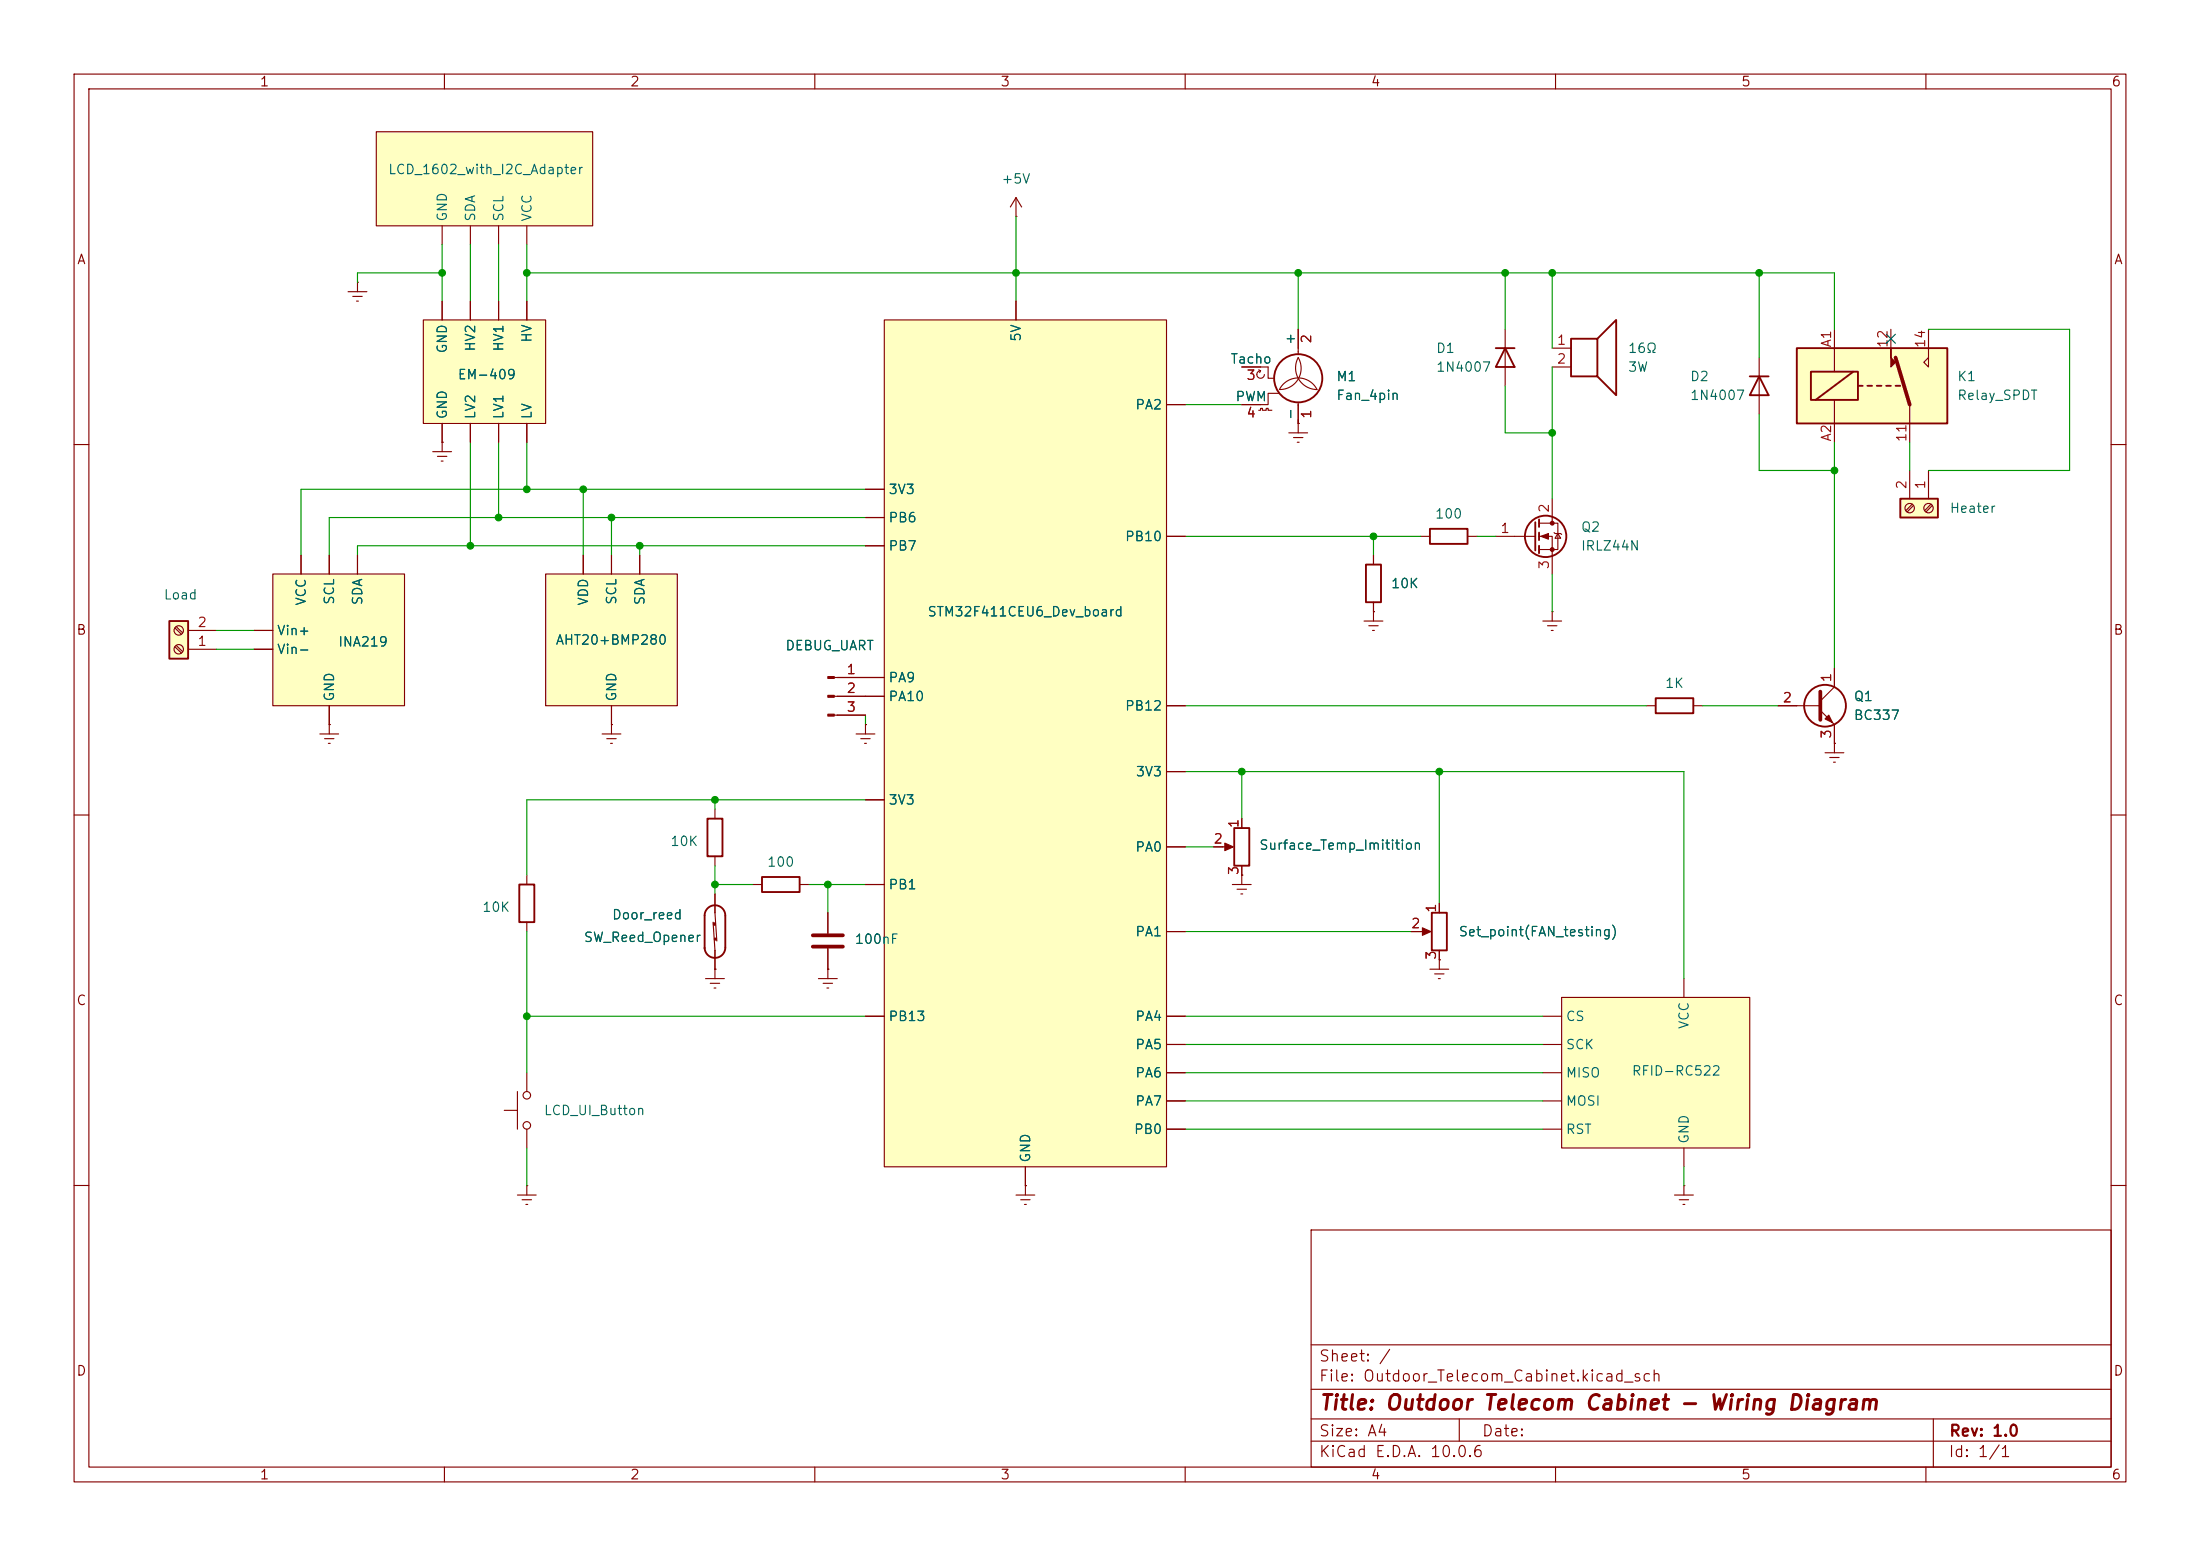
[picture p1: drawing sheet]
<svg xmlns="http://www.w3.org/2000/svg" width="297mm" height="210mm" viewBox="0 0 297 210" stroke-linecap="round" stroke-linejoin="round" font-family="sans-serif">
<g fill="none" stroke="#840000" stroke-width=".15">
<path d="M10 10h277v190h-277zM12 12h273v186h-273zM60 10v2M110 10v2M160 10v2M210 10v2M260 10v2M10 60h2M191.8 72.4h1.2M198.1 72.4h1.3M285 60h2M81.3 99.1h2.5"/>
<path d="M81.9 99.7h1.3M82.5 97.8h.1M82.5 97.8v1.3M112.6 91.4h4.2M112.6 94h4.2M112.6 96.5h4.2M115.6 99.1h2.5M116.2 99.7h1.3M116.8 97.8h.1M116.8 97.8v1.3M208.3 83.8h2.5M208.9 84.5h1.3"/>
<path d="M209.4 85.1h.3M209.5 82.6h.1M209.5 82.6v1.2M10 110h2M82.4 100.3h.3M101.6 119.4h1.3M107.9 119.4h1.3M116.7 100.3h.3M166.4 119.4h2.5M167.6 118.1h.1M167.6 118.1v1.3M285 110h2"/>
<path d="M95.2 132.1h2.6M95.9 132.7h1.3M96.3 124.5l.2 3.8v3.8M96.4 133.4h.2M96.5 130.8h.1M96.5 120.7v2.5l.3 3.8M167 120h1.3M167.5 120.7h.3M68.1 149.9h1.7M69.8 147.3v5.1M71.1 144.8v2.5M71.1 152.4v2.5"/>
<path d="M10 160h2M69.8 161.3h2.6M70.5 161.9h1.3M71 162.6h.2M71.1 160h.1M71.1 160v1.3M177 166h108v32h-108zM285 160h2M60 198v2M110 198v2M160 198v2M177 194.5h108"/>
<path d="M177 191.5h108M177 187.5h108M177 181.5h108M197 191.5v3M210 198v2M260 198v2M261 191.5v6.5"/>
<circle cx="71.1" cy="151.9" r=".51"/>
<circle cx="71.1" cy="147.8" r=".51"/>
</g>
<path d="M193 71.4h5.1v2h-5.1zM102.9 118.4h5v2h-5zM95.1 127.9a1.4 1.4 0 0 0 1.4 1.4 1.4 1.4 0 0 0 1.4-1.4v-4.3a1.4 1.4 0 0 0-1.4-1.4 1.4 1.4 0 0 0-1.4 1.4v4.4" fill="none" stroke="#840000" stroke-width=".25"/>
<g fill="#840000" stroke="#840000" stroke-width=".15">
<path d="M96.3 124.6h.3v.3h-.3z"/>
<path d="M96.4 126.6h.3v.3h-.3z"/>
<path d="M111.8 91.3h.8v.3h-.8z"/>
<path d="M111.8 93.9h.8v.2h-.8z"/>
<path d="M111.8 96.4h.8v.2h-.8z"/>
</g>
<path d="M242.6 47h20.3v10.2h-20.3z" fill="#ffffc2"/>
<path d="M247.6 44.5v5.7M247.6 54v5.7M255.3 44.5v2.5M257.8 54.6v5.1M260.3 44.5v5l-.6-.6 .6-.6" fill="none" stroke="#840000" stroke-width=".15"/>
<path d="M242.6 47h20.3v10.2h-20.3zM244.5 50.2h6.3v3.8h-6.3zM250.2 50.2l-5.1 3.8M250.8 52.1h.7M252.1 52.1h.6M253.4 52.1h.6M254.6 52.1h.7M255.9 52.1h.6" fill="none" stroke="#840000" stroke-width=".25"/>
<path d="M255.3 47v1.3l.6 .6-.6 .6z" fill="#840000" stroke="#840000" stroke-width=".15"/>
<path d="M255.9 48.3l1.9 6.3" fill="none" stroke="#840000" stroke-width=".51"/>
<path d="M256.5 67.3h5.1v2.6h-5.1z" fill="#ffffc2"/>
<path d="M201.9 47h2.6M203.2 47l1.3 2.5h-2.6zM236.2 50.8h2.6M237.5 50.8l1.3 2.5h-2.6zM256.5 67.3h5.1v2.6h-5.1z" fill="none" stroke="#840000" stroke-width=".25"/>
<g fill="none" stroke="#840000" stroke-width=".15">
<path d="M203.2 44.5v7.6M237.5 48.3v7.6M257.8 63.5v3.8M258.1 68l-.8 .9M258.3 68.2l-.8 .9M260.3 63.5v3.8M260.7 68l-.9 .9M260.9 68.2l-.9 .9"/>
<circle cx="257.8" cy="68.6" r=".63"/>
<circle cx="260.3" cy="68.6" r=".63"/>
</g>
<path d="M73.7 77.5h17.7v17.8h-17.7z" fill="#ffffc2"/>
<g fill="none" stroke="#840000" stroke-width=".15">
<path d="M167.6 49.5h3.6v1.6h.8M169.9 55.4h.3v-.3h.2v.3h.5v-.3h.3v.3h.5M169.9 49.9l.3 .1M170.2 50a.51 .51 0 0 0-.5 .6 .51 .51 0 0 0 .5 .5 .51 .51 0 0 0 .5-.6M170.2 50l-.1 .3M172.7 53.1h-1.5v1.5h-3.6M174 58.4h2.5M174.6 59.1h1.3M175.1 59.7h.3M175.3 48.3a2.86 2.86 0 0 1-2.6 4.3 2.84 2.84 0 0 1 2.6-1.6 2.84 2.84 0 0 1 2.5 1.6 2.92 2.92 0 0 1-2.5-4.3zM175.3 57.2h.1M175.3 44.5v3.3"/>
<path d="M175.3 54.3v4.1M209.5 47h2.6M209.5 49.5h2.6M73.7 77.5h17.7v17.8h-17.7zM78.7 74.9v2.6M82.5 74.9v2.6M86.4 74.9v2.6M201.9 72.4h5.4M207.8 70.6h2.5v3.6h-2.5M207.8 72.4h1.7v5.1M209.5 67.3v3.3M209.8 71.9l.1 .1h.8l.1 .1"/>
<path d="M210.3 72l.4 .6h-.8zM82.5 95.3v2.5M222.2 95.3h1.3M228.6 95.3h1.3M240 95.3h5.7M245.7 95.9l1.9 1.9v3.8M247.6 90.2v2.5l-1.9 1.9M71.1 118.1v1.3M96.5 109.2v1.3M96.5 115.6v1.2M163.8 114.3h2.3M167.6 110.5v1.3"/>
<path d="M167.6 116.8v1.3M246.4 101.6h2.5M247 102.2h1.3M247.5 102.9h.3M247.6 100.3h.1M71.1 124.5v1.2M110.5 132.1h2.5M111.1 132.7h1.3M111.6 133.4h.3M111.8 130.8h.1M111.8 123.2v2.8M111.8 128v4.1"/>
</g>
<g fill="none" stroke="#840000" stroke-width=".25">
<path d="M212.1 45.7h3.5v5.1h-3.5zM215.6 45.7l2.6-2.5v10.1l-2.6-2.5M207.3 70.5v3.8M207.8 70.1v1M207.8 71.9v1M207.8 73.7v1M223.5 94.2h5.1v2.1h-5.1zM70.1 119.4h2v5.1h-2zM95.5 110.5h2v5.1h-2zM166.6 111.8h2.1v5h-2.1z"/>
<circle cx="175.3" cy="51.1" r="3.3"/>
<circle cx="208.7" cy="72.4" r="2.79"/>
<circle cx="246.4" cy="95.2" r="2.82"/>
</g>
<g fill="#840000" stroke="#840000" stroke-width=".15">
<path d="M165.4 113.8l1.1 .5-1.1 .5z"/>
<path d="M246.4 97l.5-.5 .5 1z"/>
<path d="M208 72.4l1-.4v.8z"/>
<circle cx="209.5" cy="70.6" r=".25"/>
<circle cx="209.5" cy="74.2" r=".25"/>
</g>
<path d="M245.7 93.3v3.9M109.7 126.2h4.1M109.7 127.8h4.1" fill="none" stroke="#840000" stroke-width=".51"/>
<path d="M119.4 43.2h38.1v114.3h-38.1z" fill="#ffffc2"/>
<g fill="none" stroke="#840000" stroke-width=".15">
<path d="M119.4 43.2h38.1v114.3h-38.1zM137.2 40.6v2.6M157.5 54.6h2.5M116.8 66h2.6M116.8 69.9h2.6M116.8 73.7h2.6M157.5 72.4h2.5M185.4 74.9v1.3M116.8 91.4h2.6M116.8 94h2.6M157.5 95.3h2.5M184.1 83.8h2.6"/>
<path d="M184.8 84.5h1.3M185.3 85.1h.2M185.4 82.6h.1M185.4 81.3v2.5M116.8 108h2.6M116.8 119.4h2.6M157.5 104.1h2.5M157.5 114.3h2.5M116.8 137.2h2.6M157.5 137.2h2.5M157.5 125.7h2.5M138.4 157.5v3.8"/>
<path d="M157.5 141h2.5M157.5 144.8h2.5M157.5 148.6h2.5M157.5 152.4h2.5M137.2 161.3h2.5M137.8 161.9h1.3M138.3 162.6h.3M138.4 160h.1"/>
</g>
<path d="M184.4 76.2h2v5.1h-2z" fill="none" stroke="#840000" stroke-width=".25"/>
<path d="M210.8 134.6h25.4v20.3h-25.4z" fill="#ffffc2"/>
<g fill="none" stroke="#840000" stroke-width=".15">
<path d="M190.5 125.7h2.3M193 130.8h2.6M193.7 131.4h1.2M194.2 132.1h.2M194.3 129.5h.1M194.3 121.9v1.3M194.3 128.3v2.5M208.3 137.2h2.5M210.8 134.6h25.4v20.3h-25.4zM227.3 132.1v2.5M208.3 141h2.5M208.3 144.8h2.5"/>
<path d="M208.3 148.6h2.5M208.3 152.4h2.5M227.3 154.9v2.6M226.1 161.3h2.5M226.7 161.9h1.3M227.2 162.6h.3M227.3 160h.1M227.3 160v1.3"/>
</g>
<path d="M193.3 123.2h2v5.1h-2z" fill="none" stroke="#840000" stroke-width=".25"/>
<path d="M192 125.2l1.2 .5-1.2 .5z" fill="#840000" stroke="#840000" stroke-width=".15"/>
<path d="M57.1 43.2h16.6v14h-16.6z" fill="#ffffc2"/>
<g fill="none" stroke="#840000" stroke-width=".15">
<path d="M47 39.4h2.5M48.3 38.1h.1M48.3 38.1v1.3M137.2 29.2h.1M137.2 26.7l-.8 1.2M137.2 26.7l.7 1.2M137.2 26.7v2.5M47.6 40h1.3M48.1 40.6h.3M57.1 43.2h16.6v14h-16.6zM59.7 40.6v2.6M59.7 57.2v2.5"/>
<path d="M63.5 40.6v2.6M63.5 57.2v2.5M67.3 40.6v2.6M67.3 57.2v2.5M71.1 40.6v2.6M71.1 57.2v2.5"/>
</g>
<path d="M50.8 17.8h29.2v12.7h-29.2z" fill="#ffffc2"/>
<path d="M50.8 17.8h29.2v12.7h-29.2zM59.7 30.5v2.5M63.5 30.5v2.5M67.3 30.5v2.5M71.1 30.5v2.5" fill="none" stroke="#840000" stroke-width=".15"/>
<path d="M36.8 77.5h17.8v17.8h-17.8z" fill="#ffffc2"/>
<path d="M36.8 77.5h17.8v17.8h-17.8zM40.6 74.9v2.6M44.4 74.9v2.6M48.3 74.9v2.6M34.3 85.1h2.5M34.3 87.6h2.5M44.4 95.3v2.5" fill="none" stroke="#840000" stroke-width=".15"/>
<path d="M22.9 83.8h2.5v5.1h-2.5z" fill="#ffffc2"/>
<path d="M22.9 83.8h2.5v5.1h-2.5z" fill="none" stroke="#840000" stroke-width=".25"/>
<g fill="none" stroke="#840000" stroke-width=".15">
<path d="M59.7 59.7h.1M59.7 40.6v2.6M59.7 57.2v3.8M63.5 40.6v2.6M63.5 57.2v2.5M67.3 40.6v2.6M67.3 57.2v2.5M71.1 40.6v2.6M71.1 57.2v2.5M137.2 40.6v2.6M157.5 54.6h2.5M167.6 49.5h2.6"/>
<path d="M167.6 54.6h2.6M175.3 57.2h.1M175.3 44.5v2.5M175.3 54.6v2.6M40.6 74.9v2.6M44.4 74.9v2.6M48.3 74.9v2.6M58.4 61h2.6M59.1 61.6h1.2M59.6 62.2h.2M78.7 74.9v2.6M82.5 74.9v2.6"/>
<path d="M86.4 74.9v2.6M116.8 66h2.6M116.8 69.9h2.6M116.8 73.7h2.6M157.5 72.4h2.5M185.4 74.9v1.3M23.6 87.3l.9 .8M23.6 84.8l.9 .8M23.8 87.1l.9 .9M23.8 84.6l.9 .8M25.4 87.6h3.8M25.4 85.1h3.8"/>
<path d="M34.3 87.6h2.5M34.3 85.1h2.5M43.2 99.1h2.5M43.8 99.7h1.3M44.4 97.8h.1M44.4 95.3v3.8M82.5 97.8h.1M82.5 95.3v2.5M113 91.4h6.4M113 94h6.4M113 96.5h3.8M116.8 97.8h.1"/>
<path d="M157.5 95.3h2.5M185.4 82.6h.1M185.4 81.3v1.3M240 95.3h2.6M247.6 90.2v2.5M247.6 97.8v2.5M44.3 100.3h.3M116.8 108h2.6M116.8 119.4h2.6M157.5 114.3h2.5M157.5 104.1h2.5M163.8 114.3h1.3"/>
<path d="M167.6 118.1h.1M167.6 110.5v1.3M167.6 116.8v1.3M247.6 100.3h.1M96.5 130.8h.1M96.5 120.7v2.5M96.5 128.3v2.5M111.8 130.8h.1M111.8 123.2v2.8M111.8 128v2.8M116.8 137.2h2.6M157.5 137.2h2.5"/>
<path d="M157.5 125.7h2.5M190.5 125.7h1.3M194.3 129.5h.1M194.3 121.9v1.3M194.3 128.3v1.2M138.4 157.5v2.5M157.5 141h2.5M157.5 144.8h2.5M157.5 148.6h2.5M157.5 152.4h2.5M138.4 160h.1"/>
<circle cx="24.1" cy="87.6" r=".63"/>
<circle cx="24.1" cy="85.1" r=".63"/>
</g>
<g fill="none" stroke="#009600" stroke-width=".15">
<path d="M59.7 36.8h-11.4v1.3M59.7 33v7.6M63.5 33v7.6M67.3 33v7.6M71.1 36.8h176.5v7.7M71.1 33v7.6M137.2 29.2v11.4M175.3 36.8v7.7M203.2 36.8v7.7M209.5 36.8v10.2M237.5 36.8v11.5M63.5 59.7v14"/>
<path d="M67.3 59.7v10.2M71.1 59.7v6.3M160 54.6h7.6M203.2 52.1v6.3h6.3M209.5 49.5v17.8M237.5 55.9v7.6h10.1M247.6 59.7v30.5M257.8 59.7v3.8M260.3 44.5h19.1v19h-19.1M78.7 66v8.9M82.5 69.9v5M86.4 73.7v1.2"/>
<path d="M116.8 66h-76.2v8.9M116.8 69.9h-72.4v5M116.8 73.7h-68.5v1.2M160 72.4h31.8M185.4 72.4v2.5M199.4 72.4h2.5M209.5 77.5v5.1M29.2 87.6h5.1M29.2 85.1h5.1M116.8 96.5v1.3M160 95.3h62.2M229.9 95.3h10.1"/>
<path d="M96.5 108v1.2M96.5 116.8v3.9M96.5 119.4h5.1M109.2 119.4h7.6M111.8 119.4v3.8M116.8 108h-45.7v10.1M160 114.3h3.8M160 104.1h67.3v28M167.6 104.1v6.4M194.3 104.1v17.8M71.1 137.2h45.7M71.1 125.7v19.1"/>
<path d="M160 125.7h30.5M160 137.2h48.3M71.1 154.9v5.1M160 152.4h48.3M160 144.8h48.3M160 148.6h48.3M160 141h48.3M227.3 157.5v2.5"/>
</g>
<path d="M254.7 45.1l1.2 1.2M255.9 45.1l-1.2 1.2" fill="none" stroke="#000084" stroke-width=".15"/>
<g fill="#009600" stroke="#009600" stroke-width=".14">
<circle cx="96.5" cy="119.4" r=".46"/>
<circle cx="71.1" cy="137.2" r=".46"/>
<circle cx="111.8" cy="119.4" r=".46"/>
<circle cx="82.5" cy="69.9" r=".46"/>
<circle cx="96.5" cy="108" r=".46"/>
<circle cx="203.2" cy="36.8" r=".46"/>
<circle cx="209.5" cy="58.4" r=".46"/>
<circle cx="247.6" cy="63.5" r=".46"/>
<circle cx="237.5" cy="36.8" r=".46"/>
<circle cx="185.4" cy="72.4" r=".46"/>
<circle cx="209.5" cy="36.8" r=".46"/>
<circle cx="167.6" cy="104.1" r=".46"/>
<circle cx="175.3" cy="36.8" r=".46"/>
<circle cx="137.2" cy="36.8" r=".46"/>
<circle cx="194.3" cy="104.1" r=".46"/>
<circle cx="78.7" cy="66" r=".46"/>
<circle cx="63.5" cy="73.7" r=".46"/>
<circle cx="71.1" cy="66" r=".46"/>
<circle cx="67.3" cy="69.9" r=".46"/>
<circle cx="86.4" cy="73.7" r=".46"/>
<circle cx="71.1" cy="36.8" r=".46"/>
<circle cx="59.7" cy="36.8" r=".46"/>
</g>
<text font-size="2" fill="#840000" x="178" y="190.8">Title: Outdoor Telecom Cabinet - Wiring Diagram</text>
<g font-size="1.5" fill="#840000">
<text x="178" y="184.1">Sheet: /</text>
<text x="178" y="186.8">File: Outdoor_Telecom_Cabinet.kicad_sch</text>
<text x="178" y="197">KiCad E.D.A. 10.0.6</text>
<text x="178" y="194.2">Size: A4</text>
<text x="200" y="194.2">Date:</text>
<text x="263" y="197">Id: 1/1</text>
<text x="263" y="194.2">Rev: 1.0</text>
</g>
<g font-size="1.3" fill="#840000">
<text x="35" y="12">1</text>
<text x="85" y="12">2</text>
<text x="135" y="12">3</text>
<text x="185" y="12">4</text>
<text x="235" y="12">5</text>
<text x="285" y="12">6</text>
<text x="10.3" y="36">A</text>
<text x="285.3" y="36">A</text>
<text x="10.2" y="86">B</text>
<text x="285.2" y="86">B</text>
<text x="10.2" y="136">C</text>
<text x="285.2" y="136">C</text>
<text x="10.2" y="186">D</text>
<text x="285.2" y="186">D</text>
<text x="35" y="200">1</text>
<text x="85" y="200">2</text>
<text x="135" y="200">3</text>
<text x="185" y="200">4</text>
<text x="235" y="200">5</text>
<text x="285" y="200">6</text>
</g>
<g font-size="1.3" fill="#006464">
<text x="52.3" y="23.8">LCD_1602_with_I2C_Adapter</text>
<text x="60.7" y="30" transform="rotate(-90 60.7 30)">GND</text>
<text x="64.5" y="30" transform="rotate(-90 64.5 30)">SDA</text>
<text x="68.3" y="30" transform="rotate(-90 68.3 30)">SCL</text>
<text x="72.1" y="30" transform="rotate(-90 72.1 30)">VCC</text>
<text x="135.1" y="25.1">+5V</text>
<text x="60.7" y="47.8" transform="rotate(-90 60.7 47.8)">GND</text>
<text x="64.5" y="47.5" transform="rotate(-90 64.5 47.5)">HV2</text>
<text x="68.3" y="47.5" transform="rotate(-90 68.3 47.5)">HV1</text>
<text x="72.1" y="46.3" transform="rotate(-90 72.1 46.3)">HV</text>
<text x="138.1" y="46.2" transform="rotate(-90 138.1 46.2)">5V</text>
<text x="175.1" y="46.6" transform="rotate(-90 175.1 46.6)">+</text>
<text x="193.8" y="48">D1</text>
<text x="219.7" y="48">16Ω</text>
<text x="61.7" y="51.5">EM-409</text>
<text x="166" y="49.4">Tacho</text>
<text x="180.3" y="51.8">M1</text>
<text x="193.8" y="50.5">1N4007</text>
<text x="219.7" y="50.5">3W</text>
<text x="228.1" y="51.8">D2</text>
<text x="264.1" y="51.8">K1</text>
<text x="60.7" y="56.7" transform="rotate(-90 60.7 56.7)">GND</text>
<text x="64.5" y="56.7" transform="rotate(-90 64.5 56.7)">LV2</text>
<text x="68.3" y="56.7" transform="rotate(-90 68.3 56.7)">LV1</text>
<text x="72.1" y="56.7" transform="rotate(-90 72.1 56.7)">LV</text>
<text x="153.2" y="55.6">PA2</text>
<text x="166.7" y="54.5">PWM</text>
<text x="175.1" y="56.8" transform="rotate(-90 175.1 56.8)">-</text>
<text x="180.3" y="54.3">Fan_4pin</text>
<text x="228.1" y="54.3">1N4007</text>
<text x="264.1" y="54.3">Relay_SPDT</text>
<text x="119.9" y="67">3V3</text>
<text x="119.9" y="70.8">PB6</text>
<text x="193.6" y="70.3">100</text>
<text x="263.1" y="69.5">Heater</text>
<text x="119.9" y="74.6">PB7</text>
<text x="151.8" y="73.4">PB10</text>
<text x="213.3" y="72.1">Q2</text>
<text x="213.3" y="74.6">IRLZ44N</text>
<text x="22" y="81.2">Load</text>
<text x="41.6" y="81.8" transform="rotate(-90 41.6 81.8)">VCC</text>
<text x="45.4" y="81.7" transform="rotate(-90 45.4 81.7)">SCL</text>
<text x="49.2" y="81.8" transform="rotate(-90 49.2 81.8)">SDA</text>
<text x="79.7" y="81.8" transform="rotate(-90 79.7 81.8)">VDD</text>
<text x="83.5" y="81.7" transform="rotate(-90 83.5 81.7)">SCL</text>
<text x="87.3" y="81.8" transform="rotate(-90 87.3 81.8)">SDA</text>
<text x="125.1" y="83.5">STM32F411CEU6_Dev_board</text>
<text x="187.7" y="79.7">10К</text>
<text x="37.3" y="86.1">Vin+</text>
<text x="37.3" y="88.6">Vin-</text>
<text x="45.6" y="87.6">INA219</text>
<text x="74.9" y="87.3">AHT20+BMP280</text>
<text x="105.9" y="88.1">DEBUG_UART</text>
<text x="45.4" y="94.8" transform="rotate(-90 45.4 94.8)">GND</text>
<text x="83.5" y="94.8" transform="rotate(-90 83.5 94.8)">GND</text>
<text x="119.9" y="92.4">PA9</text>
<text x="119.9" y="94.9">PA10</text>
<text x="224.7" y="93.2">1К</text>
<text x="250.2" y="94.9">Q1</text>
<text x="151.8" y="96.2">PB12</text>
<text x="250.2" y="97.5">BC337</text>
<text x="153.2" y="105.1">3V3</text>
<text x="119.9" y="108.9">3V3</text>
<text x="90.4" y="114.5">10К</text>
<text x="103.5" y="117.3">100</text>
<text x="153.2" y="115.3">PA0</text>
<text x="169.9" y="115">Surface_Temp_Imitition</text>
<text x="65" y="123.4">10К</text>
<text x="82.5" y="124.4">Door_reed</text>
<text x="119.9" y="120.3">PB1</text>
<text x="78.7" y="127.5">SW_Reed_Opener</text>
<text x="115.3" y="127.7">100nF</text>
<text x="153.2" y="126.7">PA1</text>
<text x="196.8" y="126.7">Set_point(FAN_testing)</text>
<text x="119.9" y="138.1">PB13</text>
<text x="153.2" y="138.1">PA4</text>
<text x="153.2" y="141.9">PA5</text>
<text x="211.3" y="138.1">CS</text>
<text x="211.3" y="141.9">SCK</text>
<text x="228.3" y="139" transform="rotate(-90 228.3 139)">VCC</text>
<text x="153.2" y="145.7">PA6</text>
<text x="153.2" y="149.6">PA7</text>
<text x="211.3" y="145.7">MISO</text>
<text x="211.3" y="149.6">MOSI</text>
<text x="220.2" y="145.5">RFID-RC522</text>
<text x="73.3" y="150.8">LCD_UI_Button</text>
<text x="153" y="153.4">PB0</text>
<text x="211.3" y="153.4">RST</text>
<text x="228.3" y="154.5" transform="rotate(-90 228.3 154.5)">GND</text>
<text x="139.4" y="157" transform="rotate(-90 139.4 157)">GND</text>
</g>
<g font-size="1.3" fill="#a90000">
<text x="177.3" y="46.5" transform="rotate(-90 177.3 46.5)">2</text>
<text x="210.1" y="46.9">1</text>
<text x="247.5" y="47" transform="rotate(-90 247.5 47)">A1</text>
<text x="255.1" y="47.1" transform="rotate(-90 255.1 47.1)">12</text>
<text x="260.2" y="47.1" transform="rotate(-90 260.2 47.1)">14</text>
<text x="168.2" y="51.6">3</text>
<text x="210.1" y="49.4">2</text>
<text x="168.2" y="56.7">4</text>
<text x="177.3" y="56.6" transform="rotate(-90 177.3 56.6)">1</text>
<text x="247.5" y="59.7" transform="rotate(-90 247.5 59.7)">A2</text>
<text x="257.7" y="59.8" transform="rotate(-90 257.7 59.8)">11</text>
<text x="209.4" y="69.3" transform="rotate(-90 209.4 69.3)">2</text>
<text x="257.7" y="66.1" transform="rotate(-90 257.7 66.1)">2</text>
<text x="260.2" y="66.1" transform="rotate(-90 260.2 66.1)">1</text>
<text x="202.5" y="72.3">1</text>
<text x="209.4" y="76.9" transform="rotate(-90 209.4 76.9)">3</text>
<text x="26.6" y="87.5">1</text>
<text x="26.6" y="85">2</text>
<text x="114.2" y="91.3">1</text>
<text x="114.2" y="93.8">2</text>
<text x="240.6" y="95.1">2</text>
<text x="247.5" y="92.2" transform="rotate(-90 247.5 92.2)">1</text>
<text x="114.2" y="96.4">3</text>
<text x="247.5" y="99.8" transform="rotate(-90 247.5 99.8)">3</text>
<text x="167.5" y="111.9" transform="rotate(-90 167.5 111.9)">1</text>
<text x="163.7" y="114.2">2</text>
<text x="167.5" y="118.2" transform="rotate(-90 167.5 118.2)">3</text>
<text x="190.4" y="125.6">2</text>
<text x="194.2" y="123.3" transform="rotate(-90 194.2 123.3)">1</text>
<text x="194.2" y="129.6" transform="rotate(-90 194.2 129.6)">3</text>
</g>
</svg>
